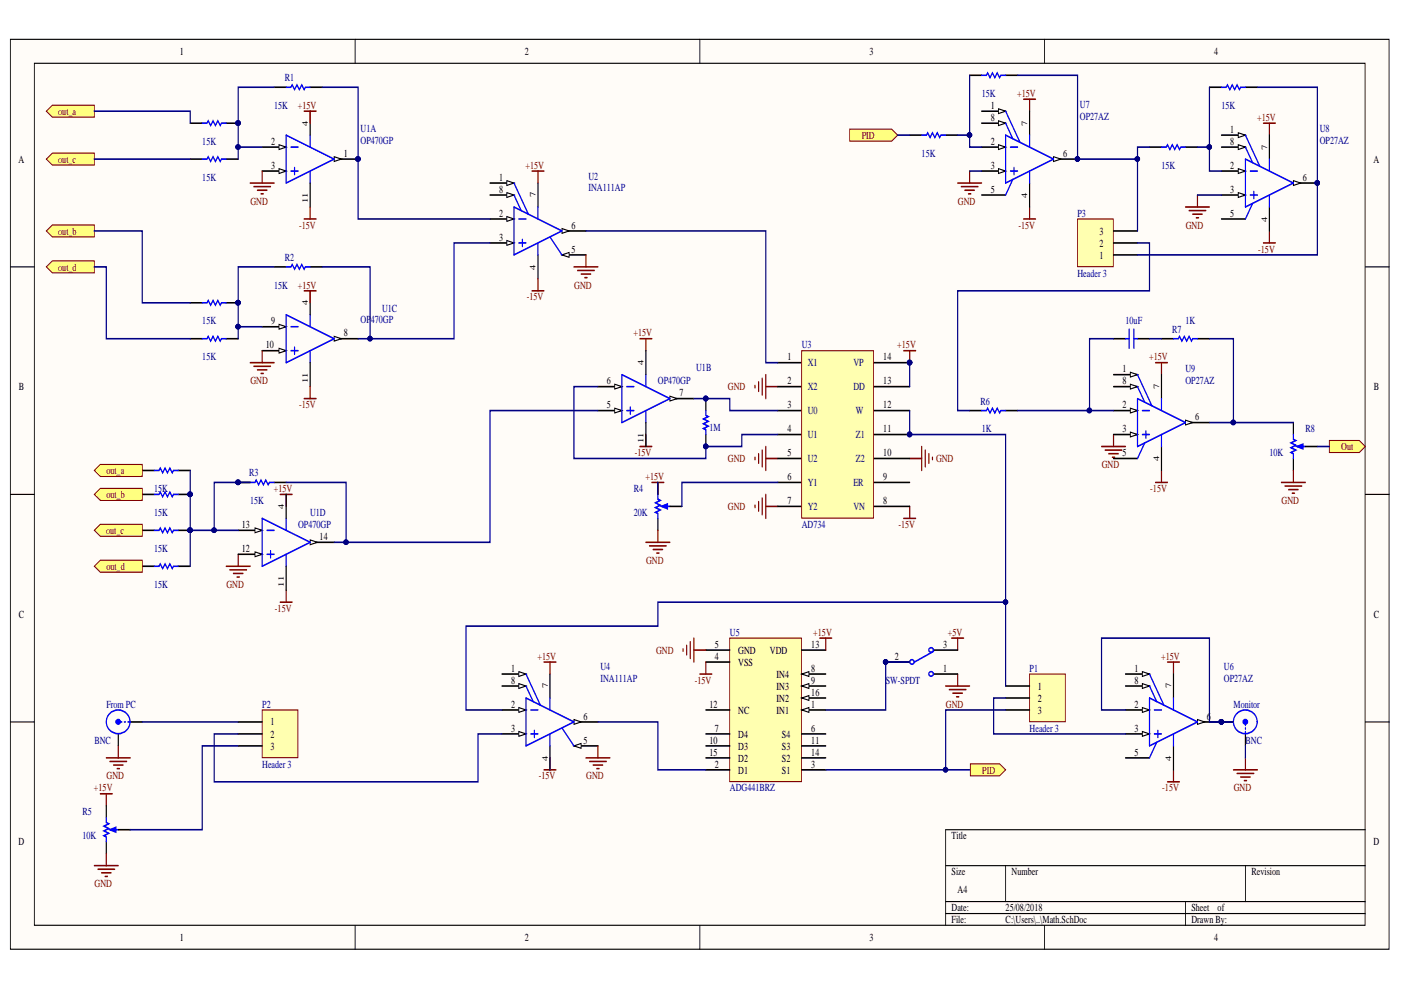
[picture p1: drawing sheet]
<svg xmlns="http://www.w3.org/2000/svg" width="297mm" height="210mm" viewBox="0 0 297 210" stroke-linecap="round" stroke-linejoin="round" font-family="sans-serif">
<g fill="#fffcf8" stroke="#000" stroke-width=".21">
<path d="M2.2 8.3h292.3v193h-292.3z"/>
<path d="M7.3 13.4h282.1v182.8h-282.1z"/>
</g>
<g fill="none" stroke="#000" stroke-width=".21">
<path d="M75.3 8.3v5.1M148.4 8.3v5.1M221.5 8.3v5.1M2.2 56.6h5.1M289.5 56.6h5.1M2.2 104.8h5.1M289.5 104.8h5.1M2.2 153.1h5.1M289.5 153.1h5.1M289.5 175.9h-89v20.3M75.3 196.2v5.1M148.4 196.2v5.1"/>
<path d="M200.5 183.5h89M200.5 191.2h89M200.5 193.7h89M213.2 183.5v7.7M221.5 196.2v5.1M251.3 191.2v5M264.1 183.5v7.7"/>
</g>
<path d="M55.6 69.3h5.1" fill="none" stroke="#000" stroke-width=".29"/>
<path d="M59.1 68.8l1.6 .5-1.6 .5z" fill="#fffcf8"/>
<path d="M59.1 68.8l1.6 .5-1.6 .5z" fill="none" stroke="#000" stroke-width=".21"/>
<path d="M55.6 74.4h5.1" fill="none" stroke="#000" stroke-width=".29"/>
<path d="M59.1 73.8l1.6 .6-1.6 .5z" fill="#fffcf8"/>
<path d="M59.1 73.8l1.6 .6-1.6 .5z" fill="none" stroke="#000" stroke-width=".21"/>
<path d="M70.8 71.8h5.1" fill="none" stroke="#000" stroke-width=".29"/>
<path d="M70.8 71.3l1.6 .5-1.6 .5z" fill="#fffcf8"/>
<path d="M70.8 71.3l1.6 .5-1.6 .5z" fill="none" stroke="#000" stroke-width=".21"/>
<path d="M60.7 66.7l10.1 5.1-10.1 5.1zM61.7 69.3h1.5M61.7 74.4h1.5M62.5 73.6v1.5M65.8 66.7v2.6M65.8 74.4v2.5" fill="none" stroke="#00f" stroke-width=".29"/>
<path d="M70.8 33.7h5.1M65.8 61.7v5M65.8 76.9v5.1" fill="none" stroke="#000" stroke-width=".29"/>
<path d="M70.8 33.2l1.6 .5-1.6 .5z" fill="#fffcf8"/>
<path d="M70.8 33.2l1.6 .5-1.6 .5z" fill="none" stroke="#000" stroke-width=".21"/>
<circle cx="75.9" cy="33.7" r=".49" fill="#000080" stroke="#000080" stroke-width=".21"/>
<path d="M55.6 31.2h5.1" fill="none" stroke="#000" stroke-width=".29"/>
<path d="M59.1 30.7l1.6 .5-1.6 .5z" fill="#fffcf8"/>
<path d="M59.1 30.7l1.6 .5-1.6 .5z" fill="none" stroke="#000" stroke-width=".21"/>
<path d="M55.6 36.3h5.1" fill="none" stroke="#000" stroke-width=".29"/>
<path d="M59.1 35.8l1.6 .5-1.6 .5z" fill="#fffcf8"/>
<path d="M59.1 35.8l1.6 .5-1.6 .5z" fill="none" stroke="#000" stroke-width=".21"/>
<path d="M60.7 28.7l10.1 5-10.1 5.1zM61.7 31.2h1.5M61.7 36.3h1.5M62.5 35.5v1.5M65.8 28.7v2.5M65.8 36.3v2.5" fill="none" stroke="#00f" stroke-width=".29"/>
<path d="M65.8 23.6v5.1M65.8 38.8v5.1M103.9 38.8h5.1" fill="none" stroke="#000" stroke-width=".29"/>
<circle cx="75.9" cy="33.7" r=".49" fill="#000080" stroke="#000080" stroke-width=".21"/>
<path d="M107.4 38.3l1.6 .5-1.6 .5z" fill="#fffcf8"/>
<path d="M107.4 38.3l1.6 .5-1.6 .5z" fill="none" stroke="#000" stroke-width=".21"/>
<path d="M103.9 46.4h5.1" fill="none" stroke="#000" stroke-width=".29"/>
<path d="M107.4 45.9l1.6 .5-1.6 .5z" fill="#fffcf8"/>
<path d="M107.4 45.9l1.6 .5-1.6 .5z" fill="none" stroke="#000" stroke-width=".21"/>
<path d="M103.9 51.5h5.1" fill="none" stroke="#000" stroke-width=".29"/>
<path d="M107.4 51l1.6 .5-1.6 .5z" fill="#fffcf8"/>
<path d="M107.4 51l1.6 .5-1.6 .5z" fill="none" stroke="#000" stroke-width=".21"/>
<path d="M114.1 54v5.1M119.1 54h5.1" fill="none" stroke="#000" stroke-width=".29"/>
<path d="M119.1 54l1.6-.5v1.1z" fill="#fffcf8"/>
<path d="M119.1 54l1.6-.5v1.1z" fill="none" stroke="#000" stroke-width=".21"/>
<path d="M119.1 49h5.1" fill="none" stroke="#000" stroke-width=".29"/>
<path d="M119.1 48.5l1.6 .5-1.6 .5z" fill="#fffcf8"/>
<path d="M119.1 48.5l1.6 .5-1.6 .5z" fill="none" stroke="#000" stroke-width=".21"/>
<path d="M114.1 38.8v5.1M103.9 41.3h5.1" fill="none" stroke="#000" stroke-width=".29"/>
<path d="M107.4 40.8l1.6 .5-1.6 .6z" fill="#fffcf8"/>
<path d="M107.4 40.8l1.6 .5-1.6 .6z" fill="none" stroke="#000" stroke-width=".21"/>
<path d="M109 38.8l3 6.6M109 43.9l10.1 5.1-10.1 5zM109 41.3l1.5 3.4M110 46.4h1.5M110 51.5h1.5M110.8 50.7v1.6M114.1 43.9v2.5M114.1 51.5v2.5M116.6 50.2l2.5 3.8" fill="none" stroke="#00f" stroke-width=".29"/>
<g fill="#ffff80" stroke="#800000" stroke-width=".21">
<path d="M9.8 23.6l1.3-1.3h8.9v2.5h-8.9z" fill-rule="evenodd"/>
<path d="M9.8 49l1.3-1.3h8.9v2.5h-8.9z" fill-rule="evenodd"/>
<path d="M9.8 33.7l1.3-1.2h8.9v2.5h-8.9z" fill-rule="evenodd"/>
<path d="M9.8 56.6l1.3-1.3h8.9v2.6h-8.9z" fill-rule="evenodd"/>
</g>
<g fill="none" stroke="#000" stroke-width=".29">
<path d="M40.3 26.1h2.6M40.3 33.7h2.6M48 26.1h2.5M48 33.7h2.5M40.3 64.2h2.6M40.3 71.8h2.6M48 64.2h2.5M48 71.8h2.5M30.2 99.7h2.5M37.8 99.7h2.5M30.2 104.8h2.5M30.2 112.4h2.5"/>
<path d="M37.8 104.8h2.5M37.8 112.4h2.5M30.2 120.1h2.5M37.8 120.1h2.5"/>
</g>
<g fill="#000080" stroke="#000080" stroke-width=".21">
<circle cx="50.5" cy="26.1" r=".49"/>
<circle cx="50.5" cy="64.2" r=".49"/>
<circle cx="40.3" cy="104.8" r=".49"/>
<circle cx="40.3" cy="112.4" r=".49"/>
</g>
<path d="M42.9 26.1h1l.2-.5 .6 1 .5-1 .5 1 .5-1 .5 1 .2-.5h1.1M42.9 33.7h1l.2-.5 .6 1 .5-1 .5 1 .5-1 .5 1 .2-.5h1.1M42.9 64.2h1l.2-.5 .6 1 .5-1 .5 1 .5-1 .5 1 .2-.5h1.1M42.9 71.8h1l.2-.5 .6 1 .5-1 .5 1 .5-1 .5 1 .2-.5h1.1M32.7 99.7h1l.3-.5 .5 1.1 .5-1.1 .5 1.1 .5-1.1 .5 1.1 .3-.6h1M32.7 104.8h1l.3-.5 .5 1 .5-1 .5 1 .5-1 .5 1 .3-.5h1M32.7 112.4h1l.3-.5 .5 1.1 .5-1.1 .5 1.1 .5-1.1 .5 1.1 .3-.6h1M32.7 120.1h1l.3-.5 .5 1 .5-1 .5 1 .5-1 .5 1 .3-.5h1" fill="none" stroke="#00f" stroke-width=".29"/>
<path d="M53 38.8h5.1M53.8 39.6h3.6M55.6 36.3v2.5M54.6 40.3h2M55.3 41.1h.5M53 76.9h5.1M53.8 77.7h3.6M54.6 78.4h2M55.3 79.2h.5M55.6 74.4v2.5" fill="none" stroke="#800000" stroke-width=".29"/>
<g fill="#ffff80" stroke="#800000" stroke-width=".21">
<path d="M20 99.7l1.3-1.2h8.9v2.5h-8.9z" fill-rule="evenodd"/>
<path d="M20 104.8l1.3-1.2h8.9v2.5h-8.9z" fill-rule="evenodd"/>
<path d="M20 112.4l1.3-1.2h8.9v2.5h-8.9z" fill-rule="evenodd"/>
<path d="M20 120.1l1.3-1.3h8.9v2.5h-8.9z" fill-rule="evenodd"/>
</g>
<g fill="none" stroke="#800000" stroke-width=".29">
<path d="M64.5 23.6h2.5M65.8 23.6v2.5M112.8 36.3h2.5M114.1 36.3v2.5M64.5 46.4h2.5M65.8 43.9v2.5M114.1 59.1v2.6M64.5 61.7h2.5M65.8 61.7v2.5M112.8 61.7h2.5M135.7 71.8h2.5M136.9 71.8v2.6"/>
<path d="M162.4 79.4v5.1M191.6 74.4h2.5M192.9 74.4v2.5M64.5 84.5h2.5M65.8 82v2.5M135.7 94.7h2.5M136.9 92.1v2.6M160.1 81.7v.5M160.1 97v.5M160.8 81v2M160.8 96.2v2M161.6 80.2v3.6"/>
<path d="M161.6 95.4v3.6M162.4 94.7v5M162.4 82h2.5M162.4 97.2h2.5M50.5 117.5v2.6M59.4 104.8h2.5M60.7 104.8v2.6M138.2 102.3h2.6M139.5 102.3v2.5M160.1 107.1v.5M160.8 106.3v2.1M161.6 105.6v3.5"/>
<path d="M162.4 104.8v5.1M162.4 107.4h2.5M191.6 109.9h2.5M192.9 107.4v2.5M48 120.1h5M48.7 120.8h3.6M49.5 121.6h2M50.2 122.3h.6M59.4 127.7h2.5M60.7 125.1v2.6"/>
</g>
<path d="M149.7 84.5v2.6M149.7 92.1v2.6M139.5 102.3v2.5M139.5 109.9v2.5" fill="none" stroke="#000" stroke-width=".29"/>
<g fill="#000080" stroke="#000080" stroke-width=".21">
<circle cx="149.6" cy="84.5" r=".48"/>
<circle cx="149.6" cy="94.6" r=".48"/>
<circle cx="192.8" cy="76.9" r=".48"/>
</g>
<path d="M149.7 87.1v1l.5 .2-1.1 .5 1.1 .5-1.1 .5 1.1 .6-1.1 .5 .6 .2v1M140.8 107.4h1.2" fill="none" stroke="#00f" stroke-width=".29"/>
<path d="M140.2 107.4l1.3-.5v1z" fill="#00f"/>
<g fill="none" stroke="#00f" stroke-width=".29">
<path d="M139.5 104.8v1l.5 .3-1 .5 1 .5-1 .5 1 .5-1 .5 .5 .3v1M140.2 107.4l1.3-.5v1zM25.6 153.1h.2M26.4 153.1h.2M27.1 153.1h.3M23.8 175.9h1.3"/>
<circle cx="25.1" cy="153" r="2.52"/>
</g>
<path d="M142 107.4h2.6M25.1 155.6v2.5M27.6 153.1h2.6M22.5 170.8v2.6M22.5 178.5v2.5" fill="none" stroke="#000" stroke-width=".29"/>
<g fill="none" stroke="#800000" stroke-width=".29">
<path d="M121.7 56.6h5.1M122.4 57.3h3.6M123.2 58.1h2M124 58.9h.5M124.2 54v2.6M192.9 97.2h2.5M195.4 94.7v5M196.2 95.4v3.6M196.9 96.2v2M197.7 97v.5M136.9 115h5.1M137.7 115.7h3.6"/>
<path d="M138.5 116.5h2M139.2 117.3h.5M139.5 112.4v2.6M247.5 140.4h2.6M248.8 140.4v2.5M21.3 168.3h2.5M22.5 168.3v2.5M247.5 165.8h2.6M248.8 163.2v2.6M261.5 163.2h5.1M262.3 164h3.5M263 164.7h2.1"/>
<path d="M263.8 165.5h.5M264.1 160.7v2.5"/>
</g>
<circle cx="25.1" cy="153" r=".48" fill="#00f" stroke="#00f" stroke-width=".29"/>
<path d="M23.3 175.9l1.3-.5v1z" fill="#00f"/>
<path d="M22.5 173.4v1l.5 .3-1 .5 1 .5-1 .5 1 .5-1 .5 .5 .2v1.1M23.3 175.9l1.3-.5v1z" fill="none" stroke="#00f" stroke-width=".29"/>
<path d="M106.4 142.9h5.1M25.1 175.9h2.5" fill="none" stroke="#000" stroke-width=".29"/>
<path d="M20 183.5h5.1M20.8 184.3h3.5M21.5 185.1h2.1M22.3 185.8h.5M22.5 181v2.5" fill="none" stroke="#800000" stroke-width=".29"/>
<path d="M110 142.4l1.5 .5-1.5 .5z" fill="#fffcf8"/>
<path d="M110 142.4l1.5 .5-1.5 .5z" fill="none" stroke="#000" stroke-width=".21"/>
<path d="M106.4 150.5h5.1" fill="none" stroke="#000" stroke-width=".29"/>
<path d="M110 150l1.5 .5-1.5 .5z" fill="#fffcf8"/>
<path d="M110 150l1.5 .5-1.5 .5z" fill="none" stroke="#000" stroke-width=".21"/>
<path d="M106.4 155.6h5.1" fill="none" stroke="#000" stroke-width=".29"/>
<path d="M110 155.1l1.5 .5-1.5 .5z" fill="#fffcf8"/>
<path d="M110 155.1l1.5 .5-1.5 .5z" fill="none" stroke="#000" stroke-width=".21"/>
<path d="M116.6 158.1v5.1M121.7 158.1h5.1" fill="none" stroke="#000" stroke-width=".29"/>
<path d="M121.7 158.1l1.5-.5v1.1z" fill="#fffcf8"/>
<path d="M121.7 158.1l1.5-.5v1.1z" fill="none" stroke="#000" stroke-width=".21"/>
<path d="M121.7 153.1h5.1" fill="none" stroke="#000" stroke-width=".29"/>
<path d="M121.7 152.6l1.5 .5-1.5 .5z" fill="#fffcf8"/>
<path d="M121.7 152.6l1.5 .5-1.5 .5z" fill="none" stroke="#000" stroke-width=".21"/>
<path d="M106.4 145.5h5.1M116.6 142.9v5.1" fill="none" stroke="#000" stroke-width=".29"/>
<path d="M110 144.9l1.5 .6-1.5 .5z" fill="#fffcf8"/>
<path d="M110 144.9l1.5 .6-1.5 .5z" fill="none" stroke="#000" stroke-width=".21"/>
<path d="M111.5 148l10.2 5.1-10.2 5zM111.5 145.5l1.5 3.3M111.5 142.9l3.1 6.6M112.5 150.5h1.6M112.5 155.6h1.6M113.3 154.8v1.6M116.6 148v2.5M116.6 155.6v2.5M119.1 154.3l2.6 3.8" fill="none" stroke="#00f" stroke-width=".29"/>
<path d="M115.3 140.4h2.6M116.6 140.4v2.5M126.8 158.1v2.6M115.3 163.2h2.6M116.6 160.7v2.5M124.2 160.7h5.1M125 161.4h3.6M125.8 162.2h2M126.5 163h.5" fill="none" stroke="#800000" stroke-width=".29"/>
<path d="M154.7 135.3h15.2v30.4h-15.2z" fill="#ffffb0" stroke="#800000" stroke-width=".21"/>
<path d="M170 150.5h5.1" fill="none" stroke="#000" stroke-width=".29"/>
<path d="M170 150.5l1.5-.5v1z" fill="#fffcf8"/>
<path d="M170 150.5l1.5-.5v1z" fill="none" stroke="#000" stroke-width=".21"/>
<path d="M149.7 137.8h5M149.7 140.4h5M149.7 155.6h5M170 155.6h5.1M170 142.9h5.1M149.7 163.2h5M170 163.2h5.1" fill="none" stroke="#000" stroke-width=".29"/>
<path d="M170 142.9l1.5-.5v1z" fill="#fffcf8"/>
<path d="M170 142.9l1.5-.5v1z" fill="none" stroke="#000" stroke-width=".21"/>
<path d="M170 145.5h5.1" fill="none" stroke="#000" stroke-width=".29"/>
<path d="M170 145.5l1.5-.6v1.1z" fill="#fffcf8"/>
<path d="M170 145.5l1.5-.6v1.1z" fill="none" stroke="#000" stroke-width=".21"/>
<path d="M170 137.8h5.1M149.7 158.1h5M149.7 150.5h5M170 158.1h5.1M170 148h5.1M149.7 160.7h5M170 160.7h5.1" fill="none" stroke="#000" stroke-width=".29"/>
<path d="M170 148l1.5-.5v1z" fill="#fffcf8"/>
<path d="M170 148l1.5-.5v1z" fill="none" stroke="#000" stroke-width=".21"/>
<g fill="none" stroke="#800000" stroke-width=".29">
<path d="M144.8 137.6v.5M145.6 136.8v2M146.3 136.1v3.5M147.1 135.3v5.1M147.1 137.8h2.6M173.8 135.3h2.5M175.1 135.3v2.5M201.8 135.3h2.5M203 135.3v2.5M148.4 142.9h2.5M149.7 140.4v2.5M200.5 145.5h5.1"/>
<path d="M201.3 146.2h3.5M202 147h2.1M202.8 147.7h.5M203 142.9v2.6"/>
</g>
<path d="M205.7 162h6.2l1.3 1.2-1.3 1.3h-6.2z" fill-rule="evenodd" fill="#ffff80" stroke="#800000" stroke-width=".21"/>
<path d="M218.3 142.9h7.6v10.1h-7.6z" fill="#ffffb0" stroke="#800000" stroke-width=".21"/>
<path d="M198 137.8h5M187.8 140.4h5.1M198 142.9h5M213.2 145.5h5.1M213.2 148h5.1M213.2 150.5h5.1M259 153.1h2.5M264.1 155.6v2.5" fill="none" stroke="#000" stroke-width=".29"/>
<g fill="#000080" stroke="#000080" stroke-width=".21">
<circle cx="258.9" cy="153" r=".48"/>
<circle cx="187.8" cy="140.3" r=".48"/>
</g>
<circle cx="264" cy="153" r=".48" fill="#00f" stroke="#00f" stroke-width=".29"/>
<g fill="none" stroke="#00f" stroke-width=".29">
<path d="M198 138.1l-4.1 2.3M264.1 153.6v.2M264.1 154.3v.3M264.1 155.1v.3"/>
<circle cx="197.4" cy="137.8" r=".49"/>
<circle cx="193.4" cy="140.3" r=".48"/>
<circle cx="197.4" cy="142.9" r=".49"/>
<circle cx="264" cy="153" r="2.52"/>
</g>
<path d="M55.6 150.5h7.6v10.1h-7.6z" fill="#ffffb0" stroke="#800000" stroke-width=".21"/>
<path d="M50.5 153.1h5.1M50.5 155.6h5.1M50.5 158.1h5.1" fill="none" stroke="#000" stroke-width=".29"/>
<path d="M180.2 27.4h8.9l1.2 1.3-1.2 1.2h-8.9z" fill-rule="evenodd" fill="#ffff80" stroke="#800000" stroke-width=".21"/>
<path d="M228.5 46.4h7.5v10.1h-7.5z" fill="#ffffb0" stroke="#800000" stroke-width=".21"/>
<g fill="none" stroke="#000" stroke-width=".29">
<path d="M205.6 16h2.5M213.2 16h2.6M256.4 18.5h2.6M264.1 18.5h2.5M192.9 28.7h2.5M200.5 28.7h2.5M243.7 31.2h2.6M251.3 31.2h2.6M236.1 54h5.1M236.1 51.5h5.1M236.1 49h5.1M236.1 71.8h2.5"/>
<path d="M241.2 71.8h2.5M246.3 71.8h2.5M253.9 71.8h2.5M205.6 87.1h2.5M213.2 87.1h2.6M274.2 89.6v2.5M274.2 97.2v2.5"/>
</g>
<path d="M208.1 16h1l.3-.5 .5 1 .5-1 .5 1 .5-1 .5 1 .3-.5h1M259 18.5h1l.2-.5 .5 1 .6-1 .5 1 .5-1 .5 1 .2-.5h1.1M195.4 28.7h1l.3-.6 .5 1.1 .5-1.1 .5 1.1 .5-1.1 .5 1.1 .3-.5h1M246.3 31.2h1l.2-.5 .5 1 .5-1 .6 1 .5-1 .5 1 .2-.5h1M238.6 71.8h.8M239.4 69.8v4M240.4 69.8v4M240.4 71.8h.8M248.8 71.8h1l.3-.5 .5 1 .5-1 .5 1 .5-1 .5 1 .3-.5h1M208.1 87.1h1l.3-.6 .5 1.1 .5-1.1 .5 1.1 .5-1.1 .5 1.1 .3-.5h1M275.5 94.7h1.3" fill="none" stroke="#00f" stroke-width=".29"/>
<g fill="none" stroke="#800000" stroke-width=".29">
<path d="M203 38.8h5.1M203.8 39.6h3.6M205.6 36.3v2.5M217 21h2.6M218.3 21v2.6M267.9 26.1h2.5M269.1 26.1v2.6M204.6 40.3h2M205.3 41.1h.5M217 46.4h2.6M218.3 43.9v2.5M251.3 43.9h5.1"/>
<path d="M252.1 44.7h3.6M252.9 45.4h2M253.6 46.2h.5M253.9 41.3v2.6M267.9 51.5h2.5M269.1 49v2.5M245 76.9h2.5M246.3 76.9v2.5M233.5 94.7h5.1M234.3 95.4h3.6M235.1 96.2h2M235.8 97h.5"/>
<path d="M236.1 92.1v2.6M246.3 99.7v2.6M245 102.3h2.5"/>
</g>
<path d="M275 94.7l1.3-.5v1z" fill="#00f"/>
<path d="M274.2 92.1v1l.5 .3-1 .5 1 .5-1 .5 1 .5-1 .5 .5 .3v1M275 94.7l1.3-.5v1z" fill="none" stroke="#00f" stroke-width=".29"/>
<path d="M276.8 94.7h2.5" fill="none" stroke="#000" stroke-width=".29"/>
<path d="M274.2 99.7v2.6M271.7 102.3h5.1M272.4 103h3.6M273.2 103.8h2M274 104.6h.5" fill="none" stroke="#800000" stroke-width=".29"/>
<path d="M281.8 93.4h6.4l1.3 1.3-1.3 1.2h-6.4z" fill-rule="evenodd" fill="#ffff80" stroke="#800000" stroke-width=".21"/>
<path d="M25.1 158.1v2.6M22.5 160.7h5.1M23.3 161.4h3.6M24.1 162.2h2M24.8 163h.5" fill="none" stroke="#800000" stroke-width=".29"/>
<path d="M142 84.5h5.1" fill="none" stroke="#000" stroke-width=".29"/>
<path d="M142 84l1.6 .5-1.6 .5z" fill="#fffcf8"/>
<path d="M142 84l1.6 .5-1.6 .5z" fill="none" stroke="#000" stroke-width=".21"/>
<path d="M126.8 87.1h5.1" fill="none" stroke="#000" stroke-width=".29"/>
<path d="M130.3 86.5l1.6 .6-1.6 .5z" fill="#fffcf8"/>
<path d="M130.3 86.5l1.6 .6-1.6 .5z" fill="none" stroke="#000" stroke-width=".21"/>
<path d="M126.8 82h5.1" fill="none" stroke="#000" stroke-width=".29"/>
<path d="M130.3 81.5l1.6 .5-1.6 .5z" fill="#fffcf8"/>
<path d="M130.3 81.5l1.6 .5-1.6 .5z" fill="none" stroke="#000" stroke-width=".21"/>
<path d="M131.9 79.4l10.1 5.1-10.1 5.1zM136.9 79.4v2.6M132.9 82h1.5M132.9 87.1h1.5M133.6 86.3v1.5M136.9 87.1v2.5" fill="none" stroke="#00f" stroke-width=".29"/>
<path d="M136.9 74.4v5M136.9 89.6v5.1M65.8 115h5" fill="none" stroke="#000" stroke-width=".29"/>
<path d="M65.8 114.5l1.5 .5-1.5 .5z" fill="#fffcf8"/>
<path d="M65.8 114.5l1.5 .5-1.5 .5z" fill="none" stroke="#000" stroke-width=".21"/>
<path d="M50.5 117.5h5.1" fill="none" stroke="#000" stroke-width=".29"/>
<path d="M54.1 117l1.5 .5-1.5 .5z" fill="#fffcf8"/>
<path d="M54.1 117l1.5 .5-1.5 .5z" fill="none" stroke="#000" stroke-width=".21"/>
<path d="M50.5 112.4h5.1" fill="none" stroke="#000" stroke-width=".29"/>
<path d="M54.1 111.9l1.5 .5-1.5 .6z" fill="#fffcf8"/>
<path d="M54.1 111.9l1.5 .5-1.5 .6z" fill="none" stroke="#000" stroke-width=".21"/>
<path d="M60.7 18.5h1l.2-.5 .6 1 .5-1 .5 1 .5-1 .5 1 .2-.5h1.1M60.7 56.6h1l.2-.5 .6 1 .5-1 .5 1 .5-1 .5 1 .2-.5h1.1M55.6 109.9l10.2 5.1-10.2 5.1zM56.6 112.4h1.5M56.6 117.5h1.5M57.4 116.8v1.5M60.7 109.9v2.5M60.7 117.5v2.6" fill="none" stroke="#00f" stroke-width=".29"/>
<path d="M58.1 18.5h2.6M65.8 18.5h2.5M58.1 56.6h2.6M65.8 56.6h2.5M60.7 104.8v5.1M60.7 120.1v5M238.6 142.9h5.1" fill="none" stroke="#000" stroke-width=".29"/>
<path d="M242.2 142.4l1.5 .5-1.5 .5z" fill="#fffcf8"/>
<path d="M242.2 142.4l1.5 .5-1.5 .5z" fill="none" stroke="#000" stroke-width=".21"/>
<path d="M238.6 150.5h5.1" fill="none" stroke="#000" stroke-width=".29"/>
<path d="M242.2 150l1.5 .5-1.5 .5z" fill="#fffcf8"/>
<path d="M242.2 150l1.5 .5-1.5 .5z" fill="none" stroke="#000" stroke-width=".21"/>
<path d="M238.6 155.6h5.1" fill="none" stroke="#000" stroke-width=".29"/>
<path d="M242.2 155.1l1.5 .5-1.5 .5z" fill="#fffcf8"/>
<path d="M242.2 155.1l1.5 .5-1.5 .5z" fill="none" stroke="#000" stroke-width=".21"/>
<path d="M248.8 158.1v5.1M253.9 153.1h5.1M238.6 160.7h5.1" fill="none" stroke="#000" stroke-width=".29"/>
<path d="M253.9 152.6l1.5 .5-1.5 .5z" fill="#fffcf8"/>
<path d="M253.9 152.6l1.5 .5-1.5 .5z" fill="none" stroke="#000" stroke-width=".21"/>
<circle cx="258.9" cy="153" r=".48" fill="#000080" stroke="#000080" stroke-width=".21"/>
<path d="M238.6 145.5h5.1M248.8 142.9v5.1" fill="none" stroke="#000" stroke-width=".29"/>
<path d="M242.2 144.9l1.5 .6-1.5 .5z" fill="#fffcf8"/>
<path d="M242.2 144.9l1.5 .6-1.5 .5z" fill="none" stroke="#000" stroke-width=".21"/>
<path d="M243.7 148l10.2 5.1-10.2 5zM243.7 145.5l1.5 3.3M243.7 142.9l3.1 6.6M244.7 150.5h1.6M244.7 155.6h1.6M245.2 157.4l-1.5 3.3M245.5 154.8v1.6M248.8 148v2.5M248.8 155.6v2.5" fill="none" stroke="#00f" stroke-width=".29"/>
<circle cx="258.9" cy="153" r=".48" fill="#000080" stroke="#000080" stroke-width=".21"/>
<path d="M208.1 23.6h5.1" fill="none" stroke="#000" stroke-width=".29"/>
<path d="M211.7 23.1l1.5 .5-1.5 .5z" fill="#fffcf8"/>
<path d="M211.7 23.1l1.5 .5-1.5 .5z" fill="none" stroke="#000" stroke-width=".21"/>
<path d="M208.1 31.2h5.1" fill="none" stroke="#000" stroke-width=".29"/>
<path d="M211.7 30.7l1.5 .5-1.5 .5z" fill="#fffcf8"/>
<path d="M211.7 30.7l1.5 .5-1.5 .5z" fill="none" stroke="#000" stroke-width=".21"/>
<path d="M208.1 36.3h5.1" fill="none" stroke="#000" stroke-width=".29"/>
<path d="M211.7 35.8l1.5 .5-1.5 .5z" fill="#fffcf8"/>
<path d="M211.7 35.8l1.5 .5-1.5 .5z" fill="none" stroke="#000" stroke-width=".21"/>
<path d="M218.3 38.8v5.1M223.4 33.7h5.1M208.1 41.3h5.1" fill="none" stroke="#000" stroke-width=".29"/>
<path d="M223.4 33.2l1.5 .5-1.5 .5z" fill="#fffcf8"/>
<path d="M223.4 33.2l1.5 .5-1.5 .5z" fill="none" stroke="#000" stroke-width=".21"/>
<circle cx="228.4" cy="33.7" r=".48" fill="#000080" stroke="#000080" stroke-width=".21"/>
<path d="M208.1 26.1h5.1M218.3 23.6v5.1" fill="none" stroke="#000" stroke-width=".29"/>
<path d="M211.7 25.6l1.5 .5-1.5 .5z" fill="#fffcf8"/>
<path d="M211.7 25.6l1.5 .5-1.5 .5z" fill="none" stroke="#000" stroke-width=".21"/>
<path d="M213.2 28.7l10.2 5-10.2 5.1zM213.2 26.1l1.5 3.3M213.2 23.6l3.1 6.6M214.2 31.2h1.6M214.2 36.3h1.6M214.7 38l-1.5 3.3M215 35.5v1.5M218.3 28.7v2.5M218.3 36.3v2.5" fill="none" stroke="#00f" stroke-width=".29"/>
<circle cx="228.4" cy="33.7" r=".48" fill="#000080" stroke="#000080" stroke-width=".21"/>
<path d="M259 28.7h5.1" fill="none" stroke="#000" stroke-width=".29"/>
<path d="M262.5 28.1l1.6 .6-1.6 .5z" fill="#fffcf8"/>
<path d="M262.5 28.1l1.6 .6-1.6 .5z" fill="none" stroke="#000" stroke-width=".21"/>
<path d="M259 36.3h5.1" fill="none" stroke="#000" stroke-width=".29"/>
<path d="M262.5 35.8l1.6 .5-1.6 .5z" fill="#fffcf8"/>
<path d="M262.5 35.8l1.6 .5-1.6 .5z" fill="none" stroke="#000" stroke-width=".21"/>
<path d="M259 41.3h5.1" fill="none" stroke="#000" stroke-width=".29"/>
<path d="M262.5 40.8l1.6 .5-1.6 .6z" fill="#fffcf8"/>
<path d="M262.5 40.8l1.6 .5-1.6 .6z" fill="none" stroke="#000" stroke-width=".21"/>
<path d="M274.2 38.8h5.1M259 46.4h5.1M269.1 43.9v5.1" fill="none" stroke="#000" stroke-width=".29"/>
<path d="M274.2 38.3l1.5 .5-1.5 .5z" fill="#fffcf8"/>
<path d="M274.2 38.3l1.5 .5-1.5 .5z" fill="none" stroke="#000" stroke-width=".21"/>
<circle cx="279.3" cy="38.8" r=".48" fill="#000080" stroke="#000080" stroke-width=".21"/>
<path d="M259 31.2h5.1M269.1 28.7v5" fill="none" stroke="#000" stroke-width=".29"/>
<path d="M262.5 30.7l1.6 .5-1.6 .5z" fill="#fffcf8"/>
<path d="M262.5 30.7l1.6 .5-1.6 .5z" fill="none" stroke="#000" stroke-width=".21"/>
<path d="M264.1 33.7l10.1 5.1-10.1 5.1zM264.1 31.2l1.5 3.3M264.1 28.7l3 6.6M265.1 36.3h1.5M269.1 33.7v2.6M265.1 41.3h1.5M265.6 43.1l-1.5 3.3M265.8 40.6v1.5M269.1 41.3v2.6" fill="none" stroke="#00f" stroke-width=".29"/>
<circle cx="279.3" cy="38.8" r=".48" fill="#000080" stroke="#000080" stroke-width=".21"/>
<path d="M236.1 79.4h5.1" fill="none" stroke="#000" stroke-width=".29"/>
<path d="M239.6 78.9l1.6 .5-1.6 .5z" fill="#fffcf8"/>
<path d="M239.6 78.9l1.6 .5-1.6 .5z" fill="none" stroke="#000" stroke-width=".21"/>
<path d="M236.1 87.1h5.1" fill="none" stroke="#000" stroke-width=".29"/>
<path d="M239.6 86.5l1.6 .6-1.6 .5z" fill="#fffcf8"/>
<path d="M239.6 86.5l1.6 .6-1.6 .5z" fill="none" stroke="#000" stroke-width=".21"/>
<path d="M236.1 92.1h5.1" fill="none" stroke="#000" stroke-width=".29"/>
<path d="M239.6 91.6l1.6 .5-1.6 .5z" fill="#fffcf8"/>
<path d="M239.6 91.6l1.6 .5-1.6 .5z" fill="none" stroke="#000" stroke-width=".21"/>
<path d="M236.1 97.2h5.1M246.3 94.7v5M251.3 89.6h5.1" fill="none" stroke="#000" stroke-width=".29"/>
<path d="M251.3 89.1l1.6 .5-1.6 .5z" fill="#fffcf8"/>
<path d="M251.3 89.1l1.6 .5-1.6 .5z" fill="none" stroke="#000" stroke-width=".21"/>
<path d="M246.3 79.4v5.1M236.1 82h5.1" fill="none" stroke="#000" stroke-width=".29"/>
<path d="M239.6 81.5l1.6 .5-1.6 .5z" fill="#fffcf8"/>
<path d="M239.6 81.5l1.6 .5-1.6 .5z" fill="none" stroke="#000" stroke-width=".21"/>
<path d="M241.2 79.4l3 6.6M241.2 84.5l10.1 5.1-10.1 5.1zM241.2 82l1.5 3.3M242.2 87.1h1.5M242.2 92.1h1.5M242.7 93.9l-1.5 3.3M243 91.4v1.5M246.3 84.5v2.6M246.3 92.1v2.6" fill="none" stroke="#00f" stroke-width=".29"/>
<g fill="none" stroke="#000" stroke-width=".29">
<path d="M164.9 76.9h7.6M185.2 76.9h7.7M164.9 82h7.6M164.9 87.1h7.6M164.9 92.1h7.6M164.9 97.2h7.6M185.2 82h7.7M185.2 87.1h7.7M185.2 92.1h7.7M185.2 97.2h7.7M164.9 102.3h7.6M164.9 107.4h7.6"/>
<path d="M185.2 102.3h7.7M185.2 107.4h7.7"/>
</g>
<g fill="#000080" stroke="#000080" stroke-width=".21">
<circle cx="192.8" cy="92.1" r=".48"/>
<circle cx="192.8" cy="76.9" r=".48"/>
</g>
<path d="M170 74.4h15.2v35.5h-15.2z" fill="#ffffb0" stroke="#800000" stroke-width=".21"/>
<g fill="#000080" stroke="#000080" stroke-width=".21">
<circle cx="192.8" cy="92.1" r=".48"/>
<circle cx="192.8" cy="76.9" r=".48"/>
<circle cx="50.5" cy="102.3" r=".49"/>
<circle cx="50.5" cy="31.2" r=".49"/>
<circle cx="50.5" cy="69.3" r=".49"/>
<circle cx="50.5" cy="64.2" r=".49"/>
<circle cx="45.4" cy="112.4" r=".49"/>
<circle cx="149.6" cy="94.6" r=".48"/>
<circle cx="149.6" cy="84.5" r=".48"/>
<circle cx="187.8" cy="140.3" r=".48"/>
<circle cx="200.5" cy="163.2" r=".48"/>
<circle cx="256.4" cy="31.2" r=".49"/>
<circle cx="279.3" cy="38.8" r=".48"/>
<circle cx="231" cy="87" r=".49"/>
<circle cx="261.5" cy="89.6" r=".49"/>
<circle cx="213.2" cy="127.7" r=".48"/>
<circle cx="40.3" cy="112.4" r=".49"/>
<circle cx="40.3" cy="104.8" r=".49"/>
<circle cx="50.5" cy="26.1" r=".49"/>
<circle cx="75.9" cy="33.7" r=".49"/>
<circle cx="78.4" cy="71.8" r=".48"/>
<circle cx="258.9" cy="153" r=".48"/>
<circle cx="205.6" cy="28.6" r=".49"/>
<circle cx="228.4" cy="33.7" r=".48"/>
<circle cx="241.1" cy="33.7" r=".49"/>
<circle cx="73.4" cy="115" r=".48"/>
</g>
<path d="M50.5 102.3h2.5M58.1 102.3h2.6" fill="none" stroke="#000" stroke-width=".29"/>
<path d="M53 102.3h1.1l.2-.5 .5 1 .5-1 .5 1 .6-1 .5 1 .2-.5h1" fill="none" stroke="#00f" stroke-width=".29"/>
<g fill="none" stroke="#000080" stroke-width=".29">
<path d="M58.1 18.5h-7.6v15.2M68.3 18.5h7.6v27.9h28M205.6 16v15.2h2.5M215.8 16h12.7v17.7h12.7M256.4 18.5v12.7M266.6 18.5h12.7v35.5h-38.1M20 23.6h20.3v2.5M20 33.7h20.3M50.5 31.2h5.1M190.3 28.7h2.6M203 28.7h2.6M205.6 36.3h2.5"/>
<path d="M243.7 31.2h-2.5v17.8M253.9 31.2h2.5v5.1h2.6M20 49h10.2v15.2h10.1M20 56.6h2.5v15.2h17.8M58.1 56.6h-7.6v15.2M103.9 51.5h-7.6v20.3h-17.8v-15.2h-10.2M124.2 49h38.2v27.9h2.5M241.2 51.5h2.5v10.2h-40.7v25.4h2.6M253.9 41.3h5.1M50.5 69.3h5.1M75.9 71.8h2.6M192.9 76.9v5.1"/>
<path d="M236.1 71.8h-5.1v15.3M243.7 71.8h2.6M256.4 71.8h5.1v17.8h-5.1M40.3 99.7v12.7h10.2M126.8 82h-5.1v15.2h28v-2.5h7.6v-2.6h7.6M126.8 87.1h-22.9v27.9h-30.5M147.1 84.5h7.6v2.6h10.2M192.9 87.1v5h20.3v53.4M215.8 87.1h20.3M261.5 89.6h12.7M279.3 94.7h2.5M40.3 112.4v7.7"/>
<path d="M53 102.3h-7.6v10.1M60.7 102.3h12.7v12.7h-2.6M139.5 102.3v2.5M164.9 102.3h-20.3v5.1M213.2 127.7h-73.7v5.1h-40.7v17.7h7.6M30.2 153.1h20.3M50.5 158.1h-7.6v17.8h-15.3M50.5 155.6h-5.1v10.2h55.9v-10.2h5.1M126.8 153.1h12.7v10.1h10.2M192.9 140.4h-5.1v10.1h-12.7M213.2 150.5h-12.7v12.7h-25.4M213.2 148h-2.5v7.6h27.9"/>
<path d="M238.6 150.5h-5.1v-15.2h22.9v17.8h5.1M264.1 158.1v2.6M116.6 160.7v2.5M200.5 163.2h5.1"/>
</g>
<g font-size="2.3">
<text x="38.2" y="11.7">1</text>
<text x="111.3" y="11.7">2</text>
<text x="184.4" y="11.7">3</text>
<text x="257.4" y="11.7">4</text>
<text x="210" y="23.1">1</text>
<text x="210" y="25.6">8</text>
<text x="260.9" y="28.2">1</text>
<text x="3.9" y="34.5">A</text>
<text x="57.5" y="30.7">2</text>
<text x="57.5" y="35.8">3</text>
<text x="72.9" y="33.2">1</text>
<text x="210" y="30.7">2</text>
<text x="210" y="35.8">3</text>
<text x="225.4" y="33.2">6</text>
<text x="260.9" y="35.8">2</text>
<text x="260.9" y="30.7">8</text>
<text x="291.2" y="34.5">A</text>
<text x="105.8" y="38.3">1</text>
<text x="105.8" y="40.8">8</text>
<text x="210" y="40.8">5</text>
<text x="260.9" y="40.8">3</text>
<text x="276.3" y="38.3">6</text>
<text x="105.8" y="45.9">2</text>
<text x="260.9" y="45.9">5</text>
<text x="105.8" y="51">3</text>
<text x="121.2" y="53.6">5</text>
<text x="121.2" y="48.5">6</text>
<text x="233.1" y="52.3">2</text>
<text x="233.1" y="49.7">3</text>
<text x="233.1" y="54.8">1</text>
<text x="57.5" y="68.8">9</text>
<text x="72.9" y="71.3">8</text>
<text x="56.3" y="73.8">10</text>
<text x="166.9" y="76.4">1</text>
<text x="181.1" y="77.7">14</text>
<text x="187.3" y="76.4">14</text>
<text x="4" y="82.8">B</text>
<text x="128.7" y="81.5">6</text>
<text x="166.9" y="81.5">2</text>
<text x="181.1" y="82.8">13</text>
<text x="187.3" y="81.5">13</text>
<text x="238" y="79">1</text>
<text x="238" y="81.5">8</text>
<text x="291.3" y="82.8">B</text>
<text x="128.7" y="86.6">5</text>
<text x="144" y="84">7</text>
<text x="166.9" y="86.6">3</text>
<text x="181.1" y="87.8">12</text>
<text x="187.3" y="86.6">12</text>
<text x="238" y="86.6">2</text>
<text x="253.4" y="89.1">6</text>
<text x="166.9" y="91.6">4</text>
<text x="181.1" y="92.9">11</text>
<text x="187.3" y="91.6">11</text>
<text x="238" y="91.6">3</text>
<text x="166.9" y="96.7">5</text>
<text x="166.9" y="101.8">6</text>
<text x="181.1" y="98">10</text>
<text x="187.3" y="101.8">9</text>
<text x="187.3" y="96.7">10</text>
<text x="238" y="96.7">5</text>
<text x="166.9" y="106.9">7</text>
<text x="187.3" y="106.9">8</text>
<text x="51.3" y="112">13</text>
<text x="182.3" y="108.2">8</text>
<text x="51.3" y="117">12</text>
<text x="67.8" y="114.5">14</text>
<text x="4" y="131">C</text>
<text x="291.3" y="131">C</text>
<text x="151.5" y="137.3">5</text>
<text x="172" y="137.3">13</text>
<text x="200" y="137.3">3</text>
<text x="108.3" y="142.4">1</text>
<text x="151.5" y="139.9">4</text>
<text x="156.5" y="141.1">VSS</text>
<text x="156.5" y="138.6">GND</text>
<text x="163.3" y="138.6">VDD</text>
<text x="164.7" y="143.7">IN4</text>
<text x="172" y="142.4">8</text>
<text x="189.7" y="139.9">2</text>
<text x="200" y="142.4">1</text>
<text x="240.5" y="142.4">1</text>
<text x="108.3" y="144.9">8</text>
<text x="164.7" y="146.2">IN3</text>
<text x="164.7" y="148.8">IN2</text>
<text x="172" y="144.9">9</text>
<text x="172" y="147.5">16</text>
<text x="220.1" y="146.2">1</text>
<text x="220.1" y="148.8">2</text>
<text x="240.5" y="144.9">8</text>
<text x="57.4" y="153.8">1</text>
<text x="108.3" y="150">2</text>
<text x="108.3" y="155.1">3</text>
<text x="123.7" y="152.6">6</text>
<text x="150.4" y="150">12</text>
<text x="151.5" y="155.1">7</text>
<text x="156.5" y="151.3">NC</text>
<text x="164.7" y="151.3">IN1</text>
<text x="172" y="150">1</text>
<text x="172" y="155.1">6</text>
<text x="220.1" y="151.3">3</text>
<text x="240.5" y="150">2</text>
<text x="240.5" y="155.1">3</text>
<text x="255.9" y="152.6">6</text>
<text x="57.4" y="156.4">2</text>
<text x="57.4" y="158.9">3</text>
<text x="123.7" y="157.7">5</text>
<text x="150.4" y="157.7">10</text>
<text x="150.4" y="160.2">15</text>
<text x="156.5" y="156.4">D4</text>
<text x="156.5" y="158.9">D3</text>
<text x="156.5" y="161.5">D2</text>
<text x="165.8" y="156.4">S4</text>
<text x="165.8" y="158.9">S3</text>
<text x="165.8" y="161.5">S2</text>
<text x="172" y="157.7">11</text>
<text x="172" y="160.2">14</text>
<text x="240.5" y="160.2">5</text>
<text x="151.5" y="162.7">2</text>
<text x="156.5" y="164">D1</text>
<text x="165.8" y="164">S1</text>
<text x="172" y="162.7">3</text>
<text x="3.9" y="179.2">D</text>
<text x="201.8" y="177.9">Title</text>
<text x="291.2" y="179.2">D</text>
<text x="201.8" y="185.6">Size</text>
<text x="214.5" y="185.6">Number</text>
<text x="265.3" y="185.6">Revision</text>
<text x="203" y="189.4">A4</text>
<text x="201.8" y="193.2">Date:</text>
<text x="201.8" y="195.7">File:</text>
<text x="213.2" y="193.2">25/08/2018</text>
<text x="213.2" y="195.7">C:\Users\..\Math.SchDoc</text>
<text x="252.6" y="193.2">Sheet</text>
<text x="252.6" y="195.7">Drawn By:</text>
<text x="258.2" y="193.2">of</text>
<text x="38.2" y="199.5">1</text>
<text x="111.3" y="199.5">2</text>
<text x="184.4" y="199.5">3</text>
<text x="257.4" y="199.5">4</text>
</g>
<g font-size="2.3" fill="#000080">
<text x="60.4" y="17.2">R1</text>
<text x="58.1" y="23.1">15K</text>
<text x="208.1" y="20.5">15K</text>
<text x="229" y="22.8">U7</text>
<text x="259" y="23.1">15K</text>
<text x="76.4" y="27.9">U1A</text>
<text x="229" y="25.4">OP27AZ</text>
<text x="279.8" y="27.9">U8</text>
<text x="42.9" y="30.7">15K</text>
<text x="76.4" y="30.5">OP470GP</text>
<text x="195.4" y="33.2">15K</text>
<text x="246.3" y="35.8">15K</text>
<text x="279.8" y="30.5">OP27AZ</text>
<text x="42.9" y="38.3">15K</text>
<text x="124.8" y="38.1">U2</text>
<text x="124.8" y="40.6">INA111AP</text>
<text x="228.4" y="45.9">P3</text>
<text x="60.4" y="55.3">R2</text>
<text x="228.4" y="58.6">Header 3</text>
<text x="58.1" y="61.2">15K</text>
<text x="42.9" y="68.8">15K</text>
<text x="76.4" y="68.5">OP470GP</text>
<text x="81" y="66.2">U1C</text>
<text x="238.6" y="68.8">10uF</text>
<text x="248.5" y="70.5">R7</text>
<text x="251.3" y="68.8">1K</text>
<text x="42.9" y="76.4">15K</text>
<text x="170" y="73.8">U3</text>
<text x="171.2" y="77.7">X1</text>
<text x="180.9" y="77.7">VP</text>
<text x="139.5" y="81.5">OP470GP</text>
<text x="147.6" y="78.7">U1B</text>
<text x="171.2" y="82.8">X2</text>
<text x="180.9" y="82.8">DD</text>
<text x="251.3" y="79">U9</text>
<text x="251.3" y="81.5">OP27AZ</text>
<text x="171.2" y="87.8">U0</text>
<text x="181.4" y="87.8">W</text>
<text x="207.9" y="85.8">R6</text>
<text x="150.4" y="91.4">1M</text>
<text x="171.2" y="92.9">U1</text>
<text x="181.4" y="92.9">Z1</text>
<text x="208.1" y="91.6">1K</text>
<text x="276.8" y="91.6">R8</text>
<text x="52.8" y="101">R3</text>
<text x="171.2" y="98">U2</text>
<text x="181.4" y="98">Z2</text>
<text x="269.1" y="96.7">10K</text>
<text x="32.7" y="104.3">15K</text>
<text x="53.1" y="106.9">15K</text>
<text x="134.4" y="104.3">R4</text>
<text x="171.2" y="103.1">Y1</text>
<text x="180.9" y="103.1">ER9</text>
<text x="32.7" y="109.4">15K</text>
<text x="63.2" y="112">OP470GP</text>
<text x="65.7" y="109.4">U1D</text>
<text x="134.4" y="109.4">20K</text>
<text x="170" y="112">AD734</text>
<text x="171.2" y="108.2">Y2</text>
<text x="180.9" y="108.2">VN</text>
<text x="32.7" y="117">15K</text>
<text x="32.7" y="124.6">15K</text>
<text x="154.8" y="134.8">U5</text>
<text x="127.3" y="142.2">U4</text>
<text x="218.3" y="142.4">P1</text>
<text x="259.5" y="142.2">U6</text>
<text x="127.3" y="144.7">INA111AP</text>
<text x="187.8" y="144.9">SW-SPDT</text>
<text x="259.5" y="144.7">OP27AZ</text>
<text x="22.5" y="150">From PC</text>
<text x="55.6" y="150">P2</text>
<text x="218.3" y="155.1">Header 3</text>
<text x="261.5" y="150">Monitor</text>
<text x="20" y="157.7">BNC</text>
<text x="264.1" y="157.7">BNC</text>
<text x="55.6" y="162.7">Header 3</text>
<text x="154.8" y="167.8">ADG441BRZ</text>
<text x="17.5" y="172.9">R5</text>
<text x="17.5" y="177.9">10K</text>
</g>
<g font-size="2.3" fill="#800000">
<text x="63.1" y="23.1">+15V</text>
<text x="215.7" y="20.5">+15V</text>
<text x="12.4" y="24.4">out_a</text>
<text x="182.7" y="29.4">PID</text>
<text x="266.5" y="25.6">+15V</text>
<text x="12.4" y="34.5">out_c</text>
<text x="111.4" y="35.8">+15V</text>
<text x="53.1" y="43.4">GND</text>
<text x="203.1" y="43.4">GND</text>
<text x="12.4" y="49.7">out_b</text>
<text x="63.4" y="48.5">-15V</text>
<text x="215.9" y="48.5">-15V</text>
<text x="251.4" y="48.5">GND</text>
<text x="266.8" y="53.6">-15V</text>
<text x="12.4" y="57.4">out_d</text>
<text x="63.1" y="61.2">+15V</text>
<text x="111.7" y="63.7">-15V</text>
<text x="121.8" y="61.2">GND</text>
<text x="134.3" y="71.3">+15V</text>
<text x="190.2" y="73.8">+15V</text>
<text x="243.6" y="76.4">+15V</text>
<text x="53.1" y="81.5">GND</text>
<text x="154.3" y="82.8">GND</text>
<text x="63.4" y="86.6">-15V</text>
<text x="284.4" y="95.4">Out</text>
<text x="22.5" y="100.5">out_a</text>
<text x="134.6" y="96.7">-15V</text>
<text x="136.9" y="101.8">+15V</text>
<text x="154.3" y="98">GND</text>
<text x="198.5" y="98">GND</text>
<text x="233.6" y="99.2">GND</text>
<text x="22.5" y="105.6">out_b</text>
<text x="58" y="104.3">+15V</text>
<text x="243.9" y="104.3">-15V</text>
<text x="271.7" y="106.9">GND</text>
<text x="22.5" y="113.2">out_c</text>
<text x="154.3" y="108.2">GND</text>
<text x="190.5" y="112">-15V</text>
<text x="137" y="119.6">GND</text>
<text x="22.5" y="120.8">out_d</text>
<text x="48" y="124.6">GND</text>
<text x="58.3" y="129.7">-15V</text>
<text x="172.4" y="134.8">+15V</text>
<text x="201" y="134.8">+5V</text>
<text x="114" y="139.9">+15V</text>
<text x="139.1" y="138.6">GND</text>
<text x="246.2" y="139.9">+15V</text>
<text x="147.3" y="144.9">-15V</text>
<text x="200.6" y="150">GND</text>
<text x="19.9" y="167.8">+15V</text>
<text x="22.6" y="165.3">GND</text>
<text x="114.2" y="165.3">-15V</text>
<text x="124.3" y="165.3">GND</text>
<text x="208.3" y="164">PID</text>
<text x="246.4" y="167.8">-15V</text>
<text x="261.6" y="167.8">GND</text>
<text x="20.1" y="188.1">GND</text>
</g>
<g font-size="1.7">
<text x="65.3" y="26.6" transform="rotate(-90 65.3 26.6)">4</text>
<text x="217.8" y="26.6" transform="rotate(-90 217.8 26.6)">7</text>
<text x="268.6" y="31.7" transform="rotate(-90 268.6 31.7)">7</text>
<text x="113.5" y="41.9" transform="rotate(-90 113.5 41.9)">7</text>
<text x="217.8" y="42" transform="rotate(-90 217.8 42)">4</text>
<text x="65.3" y="43.1" transform="rotate(-90 65.3 43.1)">11</text>
<text x="268.6" y="47.1" transform="rotate(-90 268.6 47.1)">4</text>
<text x="113.5" y="57.2" transform="rotate(-90 113.5 57.2)">4</text>
<text x="65.3" y="64.7" transform="rotate(-90 65.3 64.7)">4</text>
<text x="136.4" y="77.4" transform="rotate(-90 136.4 77.4)">4</text>
<text x="65.3" y="81.2" transform="rotate(-90 65.3 81.2)">11</text>
<text x="245.7" y="82.5" transform="rotate(-90 245.7 82.5)">7</text>
<text x="136.4" y="93.9" transform="rotate(-90 136.4 93.9)">11</text>
<text x="245.7" y="97.8" transform="rotate(-90 245.7 97.8)">4</text>
<text x="60.2" y="107.9" transform="rotate(-90 60.2 107.9)">4</text>
<text x="60.2" y="124.4" transform="rotate(-90 60.2 124.4)">11</text>
<text x="116.1" y="146" transform="rotate(-90 116.1 146)">7</text>
<text x="248.3" y="146" transform="rotate(-90 248.3 146)">7</text>
<text x="116.1" y="161.3" transform="rotate(-90 116.1 161.3)">4</text>
<text x="248.3" y="161.3" transform="rotate(-90 248.3 161.3)">4</text>
</g>
</svg>
